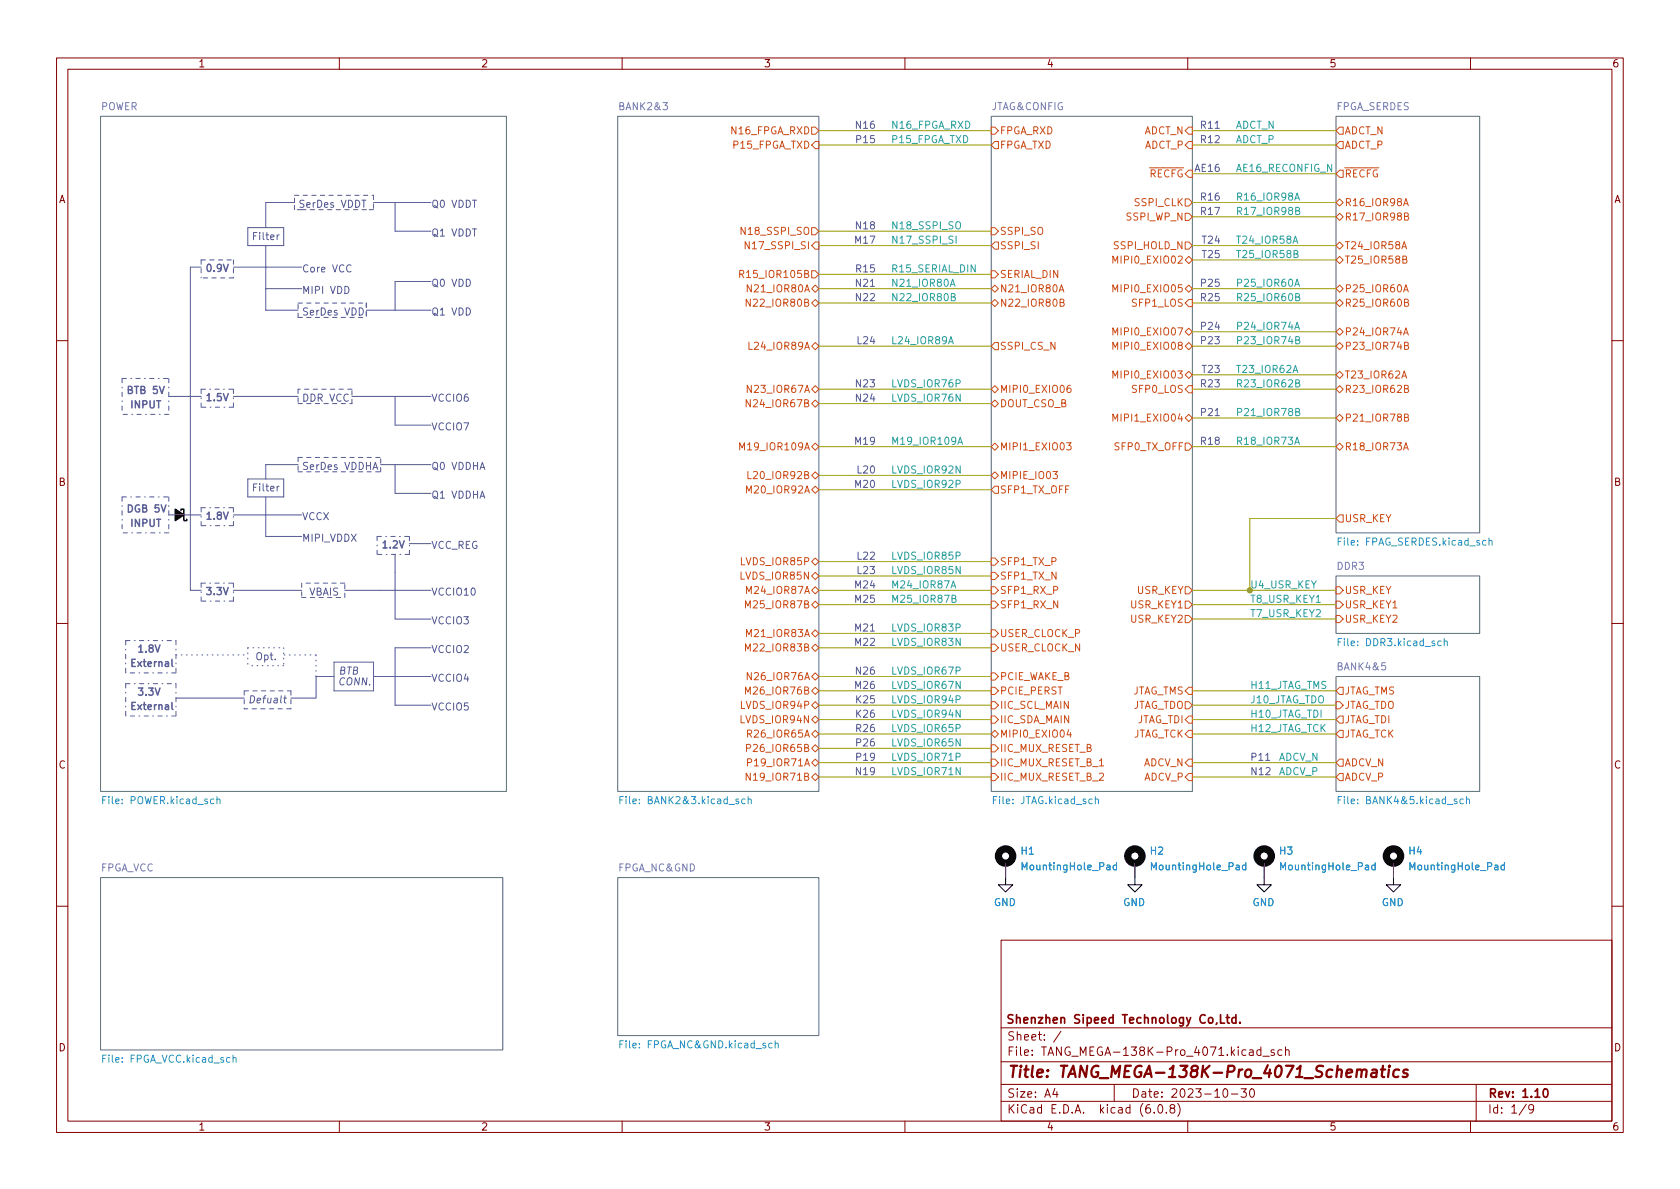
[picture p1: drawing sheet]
<svg xmlns="http://www.w3.org/2000/svg" width="297mm" height="210mm" viewBox="0 0 297 210" stroke-linecap="round" stroke-linejoin="round" font-family="sans-serif">
<g fill="none" stroke="#840000" stroke-width=".18">
<path d="M10 10.2h277v190.1h-277zM12 12.2h273v186.1h-273zM60 10.2v2M110 10.2v2M160 10.2v2M210 10.2v2M260 10.2v2M10 60.2h2M285 60.2h2M10 110.2h2M285 110.2h2M10 160.2h2"/>
<path d="M177 166.3h108v32h-108zM285 160.2h2M60 198.3v2M110 198.3v2M160 198.3v2M177 194.8h108M177 191.8h108M177 187.8h108M177 181.8h108M186.5 192.5l-.4 1h1M186.9 193v1M187.6 182.4l-1.3 1.9"/>
<path d="M197 191.8v3M204.1 196.7v.1M204.9 195.4l.2-.1a.81 .81 0 0 1 .6 .7 .81 .81 0 0 1-.3 .8h-.2a.81 .81 0 0 1-.6-.6 .81 .81 0 0 1 .3-.8zM206.2 196.7v.1M207.1 196l-.2-.3v-.2l.2-.2 .5 .1 .1 .2-.1 .2-.6 .2-.1 .3v.4l.2 .1h.5l.1-.3-.1-.4-.2-.1M208.2 195.1a1.72 1.72 0 0 1 0 2.3M210 198.3v2M216.4 192.6l.2-.1a.81 .81 0 0 1 .6 .7 .81 .81 0 0 1-.3 .8h-.2a.81 .81 0 0 1-.6-.6 .81 .81 0 0 1 .3-.8zM217.7 193.5h1.2M219.4 192.5h1l-.5 .6 .4 .1v.7l-.2 .1h-.5l-.2-.1M220.9 185.7h.6l.1 .9M221.1 192.6l.2-.1a.81 .81 0 0 1 .6 .7 .81 .81 0 0 1-.3 .8h-.2a.81 .81 0 0 1-.5-.6 .81 .81 0 0 1 .2-.8z"/>
<path d="M221.6 186l-.5 .1a.29 .29 0 0 0-.2 .2 .29 .29 0 0 0 .2 .3h.5M222.9 185.7l-.4-.1-.3 .3v.4l.2 .3h.5M222.9 185.1v1.5M223.3 186.8h1.1M225.3 185.7l-.4-.1-.2 .2 .1 .3 .5 .1v.4h-.6M226.6 185.7l-.4-.1-.3 .3v.4l.2 .3h.5M227.3 185.8l.2-.2 .4 .1v.9M227.3 185.1v1.5M260 198.3v2M261 191.8v6.5M269.9 195.3l-1.3 1.9M271.2 196l-.3 .3h-.3l-.3-.3 .1-.6 .5-.1 .2 .2a.99 .99 0 0 1-.4 1.3h-.3"/>
</g>
<path d="M215.8 179.4v1.5h.7M216.8 179.9h.6M217 179.4v1.3l.4 .2M218.5 179.4v1.5M218.5 180l-.4-.1-.3 .3v.4l.1 .3h.6M219.2 180.8v.1M273.1 192.6l.1-.1a.8 .8 0 0 1 .5 .8 .8 .8 0 0 1-.5 .7 .99 .99 0 0 1-.1-1.4z" fill="none" stroke="#840000" stroke-width=".3"/>
<path d="M242.6 189.2l.2-.1 .6 .1-.1 1.3M243.4 189.6l-.6 .1a.4 .4 0 0 0-.4 .3 .4 .4 0 0 0 .3 .5l.6-.1M244.2 189.1h.7M244.5 188.5l-.2 1.7 .1 .2 .4 .1M245.6 189.1l-.2 1.4M245.7 188.5l-.1 .1v.1l.2-.1-.1-.1-.1 .2M247.4 189.2a.66 .66 0 0 0-1 .3l-.1 .6 .2 .3 .2 .1 .5-.1M248.9 189.2a.49 .49 0 0 0-.8 .3l.1 .2 .6 .2 .1 .2-.1 .3-.2 .1-.6-.1" fill="none" stroke="#840000" stroke-width=".4"/>
<g fill="#fff" stroke="#fff" stroke-width=".18">
<path d="M109.2 155.2h35.6v27.9h-35.6z"/>
<path d="M175.3 20.6h35.5v119.3h-35.5z"/>
<path d="M236.2 101.8h25.4v10.2h-25.4z"/>
<path d="M17.8 155.2h71.1v30.5h-71.1z"/>
<path d="M17.8 20.6h71.7v119.3h-71.7z"/>
<path d="M236.2 119.6h25.4v20.3h-25.4z"/>
<path d="M236.2 20.6h25.4v73.6h-25.4z"/>
<path d="M109.2 20.6h35.6v119.3h-35.6z"/>
</g>
<path d="M17.8 20.6h71.7v119.3h-71.7zM109.2 20.6h35.6v119.3h-35.6zM175.3 20.6h35.5v119.3h-35.5zM236.2 20.6h25.4v73.6h-25.4zM236.2 101.8h25.4v10.2h-25.4zM236.2 119.6h25.4v20.3h-25.4zM17.8 155.2h71.1v30.5h-71.1zM109.2 155.2h35.6v27.9h-35.6z" fill="none" stroke="#586e75" stroke-width=".18"/>
<g fill="none" stroke="#268bd2" stroke-width=".18">
<path d="M263.3 95.7l.2-.1h.3v.8M263.3 95.1v1.3M236.6 113.5h.4M237.2 112.9h-.6v1.3M254.8 113.4l-.4-.1-.2 .3 .1 .5h.5M255.3 113.5l.2-.2 .3 .1 .1 .8M255.3 112.9v1.3M38.4 141.4l.1-.1h.3l.1 .8M38.4 140.9v1.2M109.6 141.5h.4M110.2 140.9h-.6v1.2M131.7 141.3h-.3l-.3 .2 .2 .6h.4"/>
<path d="M132.3 141.4l.2-.1h.3v.8M132.3 140.9v1.2M193.7 141.4l.1-.1h.3l.1 .8M193.7 140.9v1.2M197.4 153h-.3l-.3 .2 .1 .6h.5M197.4 152.5v1.3M220.3 153h-.4l-.2 .2 .1 .6h.5M220.3 152.5v1.3M236.6 141.5h.4M237.2 140.9h-.6v1.2M243.1 153h-.3l-.3 .2 .1 .6h.5M243.1 152.5v1.3"/>
<path d="M258.7 141.3h-.3l-.3 .2 .2 .6h.4M259.3 141.4l.2-.1h.3v.8M259.3 140.9v1.2M266 153h-.4l-.2 .2 .1 .6h.5M266 152.5v1.3M41.2 187.1l.2-.1 .3 .1v.7M41.2 186.6v1.2M109.6 184.6h.4M110.2 184h-.6v1.3M136.5 184.5h-.3l-.3 .2 .1 .5h.5M137.1 184.6l.1-.1h.3l.1 .8M137.1 184v1.3"/>
</g>
<g fill="none" stroke="#cb4b16" stroke-width=".18">
<path d="M143.5 22.5h.6l.7 .6-.7 .6h-.6zM144.1 25h.7v1.3h-.7l-.6-.7zM175.3 22.5h.6l.6 .6-.6 .6h-.6zM175.3 25.6l.6-.6h.6v1.3h-.6zM209.5 37.7h.7l.6 .6-.6 .7h-.7zM209.5 35.2h.7l.6 .6-.6 .6h-.7zM209.5 25.6l.7-.6h.6v1.3h-.6zM209.5 30.7l.7-.6h.6v1.3h-.6zM210.2 22.5h.6v1.2h-.6l-.7-.6zM236.2 30.7l.7-.6h.6v1.3h-.6zM236.2 35.8l.7-.6 .6 .6-.6 .6zM236.2 38.3l.7-.6 .6 .6-.6 .7z"/>
<path d="M236.9 22.5h.6v1.2h-.6l-.7-.6zM236.9 25h.6v1.3h-.6l-.7-.7zM248.2 36.4l.4-1.3 .4 1.3M248.3 36h.6M248.3 38.3l.6-.1 .1-.2-.1-.2-.6-.1v1.2h.5l.2-.1 .1-.3-.3-.2M130.8 48.5l.6-.1 .1-.2v-.3l-.7-.1v1.3M131.1 48.5l.4 .6M131.8 40.2v1.3l-.8-1.3v1.3M132.5 42.7v1.3l-.7-1.3v1.3M132.7 52.9v1.3l-.8-1.3v1.3M132.8 50.4v1.2l-.7-1.2v1.2M143.5 40.3h.6l.7 .6-.7 .6h-.6z"/>
<path d="M143.5 53.6l.6-.6 .7 .6-.7 .6zM143.5 51l.6-.6 .7 .6-.7 .7zM143.5 47.9h.6l.7 .6-.7 .6h-.6zM144.1 42.8h.7v1.3h-.7l-.6-.7zM175.3 40.3h.6l.6 .6-.6 .6h-.6zM175.3 53.6l.6-.6 .6 .6-.6 .6zM175.3 51l.6-.6 .6 .6-.6 .7zM175.3 47.9h.6l.6 .6-.6 .6h-.6zM175.9 42.8h.6v1.3h-.6l-.6-.7zM187.3 51.6l.4-1.2 .4 1.2M187.4 51.3h.6M187.4 53.5l.6-.1 .1-.1-.1-.3-.6-.1v1.3h.5l.2-.2 .1-.3-.3-.2"/>
<path d="M196.8 59.2v-1.2l.4 .9 .4-.9v1.2M196.8 46.5v-1.2l.4 .9 .4-.9v1.2M196.8 51.6v-1.2l.4 .9 .4-.9v1.2M209.5 58.7l.7-.7 .6 .7-.6 .6zM209.5 46l.7-.7 .6 .7-.6 .6zM209.5 51l.7-.6 .6 .6-.6 .7zM209.5 42.8h.7l.6 .6-.6 .7h-.7zM210.2 53h.6v1.2h-.6l-.7-.6zM236.2 43.4l.7-.6 .6 .6-.6 .7zM236.2 46l.7-.7 .6 .7-.6 .6zM236.2 53.6l.7-.6 .6 .6-.6 .6zM236.2 51l.7-.6 .6 .6-.6 .7z"/>
<path d="M236.2 58.7l.7-.7 .6 .7-.6 .6zM247.9 44l.4-1.3 .4 1.3M248 45.9l.6-.1 .1-.2-.1-.2-.6-.1v1.2h.5l.2-.1 .1-.3-.3-.2M248.2 51.6l.4-1.2 .4 1.2M248.2 59.2l.4-1.2 .4 1.2M248.3 51.3h.6M248.3 58.9h.6M248.3 53.5l.6-.1 .1-.1-.1-.3-.6-.1v1.3h.5l.2-.2 .1-.3-.3-.2M130.8 79.6v-1.3l.4 .9 .4-.9v1.3M132.7 70.7v1.2l-.8-1.2v1.2M132.8 68.1v1.3l-.7-1.3v1.3M143.5 79l.6-.6 .7 .6-.7 .6z"/>
<path d="M143.5 71.4l.6-.7 .7 .7-.7 .6zM143.5 68.8l.6-.6 .7 .6-.7 .7zM143.5 61.2l.6-.6 .7 .6-.7 .6zM175.3 68.8l.6-.6 .6 .6-.6 .7zM175.3 79l.6-.6 .6 .6-.6 .6zM175.3 61.2l.6-.6h.6v1.2h-.6zM175.3 71.4l.6-.7 .6 .7-.6 .6zM188.6 78.3h.8l-.4 .5 .3 .1v.5l-.2 .2-.5-.2M189.3 68.1l-.4 .1a.86 .86 0 0 0 0 1.2l.4-.1 .1-.4-.3-.3-.3 .1-.1 .2M196.8 74.5v-1.3l.4 .9 .4-.9v1.3M196.8 61.8v-1.3l.4 .9 .4-.9v1.3M196.8 66.9v-1.3l.4 .9 .4-.9v1.3"/>
<path d="M209.5 68.8l.7-.6h.6v1.3h-.6zM209.5 73.9l.7-.6 .6 .6-.6 .6zM209.5 61.2l.7-.6 .6 .6-.6 .6zM209.5 66.3l.7-.6 .6 .6-.6 .6zM209.5 78.4h.7l.6 .6-.6 .6h-.7zM236.2 61.2l.7-.6 .6 .6-.6 .6zM236.2 66.3l.7-.6 .6 .6-.6 .6zM236.2 68.8l.7-.6 .6 .6-.6 .7zM236.2 73.9l.7-.6 .6 .6-.6 .6zM236.2 79l.7-.6 .6 .6-.6 .6zM247.9 66.9l.4-1.3 .4 1.3M248.2 79.6l.4-1.3 .4 1.3"/>
<path d="M248.3 79.2h.6M248.3 61.1h.6l.1-.2-.1-.3-.6-.1v1.3h.5l.2-.1 .1-.3-.3-.3M248.3 68.7h.6l.1-.2-.1-.2-.6-.2v1.3h.5l.2-.1 .1-.3-.3-.3M248.3 73.8h.6l.1-.2-.1-.3-.6-.1v1.3h.5l.2-.1 .1-.3-.3-.3M132 87.2v-1.3l.4 .9 .4-.9v1.3M132.2 83.4v1.2h.6M143.5 99.3l.6-.6 .7 .6-.7 .6zM143.5 86.6l.6-.6 .7 .6-.7 .6zM143.5 84.1l.6-.7 .7 .7-.7 .6zM175.3 98.7h.6l.6 .6-.6 .6h-.6zM175.3 84.1l.6-.7 .6 .7-.6 .6zM175.9 86h.6v1.2h-.6l-.6-.6z"/>
<path d="M186.2 83.4h.8l-.5 .5 .4 .1v.5l-.2 .1-.5-.1M236.2 91.7l.7-.6h.6v1.2h-.6zM131.8 107.5v-1.3l.4 .9 .5-.9v1.3M131.8 115.1v-1.2l.4 .9 .5-.9v1.2M132 105v-1.3l.4 .9 .4-.9v1.3M132 112.6v-1.3l.4 .9 .4-.9v1.3M132.8 118.9v1.3l-.7-1.3v1.3M143.5 104.4l.6-.6 .7 .6-.7 .6zM143.5 106.9l.6-.6 .7 .6-.7 .7zM143.5 119.6l.6-.6 .7 .6-.7 .7zM143.5 112l.6-.6 .7 .6-.7 .6zM143.5 114.5l.6-.6 .7 .6-.7 .7z"/>
<path d="M144.1 101.2l.7 .6-.7 .7-.6-.7zM175.3 119h.6l.6 .6-.6 .7h-.6zM175.3 111.4h.6l.6 .6-.6 .6h-.6zM175.3 113.9h.6l.6 .6-.6 .7h-.6zM175.3 101.2h.6l.6 .6-.6 .7h-.6zM175.3 103.8h.6l.6 .6-.6 .6h-.6zM175.3 106.3h.6l.6 .6-.6 .7h-.6zM209.5 103.8h.7l.6 .6-.6 .6h-.7zM209.5 108.8h.7l.6 .7-.6 .6h-.7zM209.5 106.3h.7l.6 .6-.6 .7h-.7zM236.2 103.8h.7l.6 .6-.6 .6h-.7zM236.2 106.3h.7l.6 .6-.6 .7h-.7z"/>
<path d="M236.2 108.8h.7l.6 .7-.6 .6h-.7zM131.8 122.7v-1.2l.4 .9 .5-.9v1.2M132 132.3l.6-.1 .1-.1v-.3l-.7-.2v1.3M132.2 129.8l.6-.1 .1-.2-.1-.3-.6-.1v1.3M132.2 134.8h.6l.1-.2-.1-.3-.6-.1v1.2M132.7 136.7v1.3l-.8-1.3v1.3M143.5 124.7l.6-.6 .7 .6-.7 .6zM143.5 127.2l.6-.6 .7 .6-.7 .7zM143.5 122.2l.6-.7 .7 .7-.7 .6zM143.5 129.8l.6-.6 .7 .6-.7 .6zM143.5 134.9l.6-.7 .7 .7-.7 .6zM143.5 137.4l.6-.6 .7 .6-.7 .6z"/>
<path d="M144.1 131.7l.7 .6-.7 .7-.6-.7zM175.3 131.7h.6l.6 .6-.6 .7h-.6zM175.3 121.5h.6l.6 .7-.6 .6h-.6zM175.3 136.8h.6l.6 .6-.6 .6h-.6zM175.3 134.2h.6l.6 .7-.6 .6h-.6zM175.3 126.6h.6l.6 .6-.6 .7h-.6zM175.3 124.1h.6l.6 .6-.6 .6h-.6zM175.3 129.8l.6-.6 .6 .6-.6 .6zM189 129l-.3 .9h.7M189.3 129.5v.9M209.5 129.8l.7-.6h.6v1.2h-.6zM209.5 124.1h.7l.6 .6-.6 .6h-.7z"/>
<path d="M209.5 137.4l.7-.6h.6v1.2h-.6zM210.2 121.5h.6v1.3h-.6l-.7-.6zM210.2 126.6h.6v1.3h-.6l-.7-.7zM210.2 134.2h.6v1.3h-.6l-.7-.6zM236.2 124.1h.7l.6 .6-.6 .6h-.7zM236.2 127.2l.7-.6h.6v1.3h-.6zM236.2 122.2l.7-.7h.6v1.3h-.6zM236.2 137.4l.7-.6h.6v1.2h-.6zM236.2 134.9l.7-.7h.6v1.3h-.6zM236.9 129.2h.6v1.2h-.6l-.7-.6z"/>
</g>
<g fill="none" stroke="#0a0a0a" stroke-width="1.3">
<circle cx="177.8" cy="151.4" r="1.27"/>
<circle cx="200.7" cy="151.4" r="1.27"/>
<circle cx="223.5" cy="151.4" r="1.27"/>
<circle cx="246.4" cy="151.4" r="1.27"/>
</g>
<path d="M177.8 152.6v2.6M200.7 152.6v2.6M223.5 152.6v2.6M246.4 152.6v2.6" fill="none" stroke="#493f36" stroke-width=".18"/>
<path d="M31 91.1h1.5M177.8 155.2v1.3h-1.3l1.3 1.2 1.3-1.2h-1.3M200.7 155.2v1.3h-1.3l1.3 1.2 1.2-1.2h-1.2M223.5 155.2v1.3h-1.3l1.3 1.2 1.3-1.2h-1.3M246.4 155.2v1.3h-1.3l1.3 1.2 1.2-1.2h-1.2" fill="none" stroke="#0a0a0a" stroke-width=".18"/>
<path d="M31 90l1.5 1.1-1.5 1z" fill="#0a0a0a" stroke="#0a0a0a" stroke-width=".25"/>
<path d="M32 90.3v-.3h.5v2.1h.5v-.3" fill="none" stroke="#0a0a0a" stroke-width=".25"/>
<g fill="none" stroke="#2aa198" stroke-width=".18">
<path d="M169 39.4l.3-.2a.43 .43 0 0 1 .5 .4v.5a.42 .42 0 0 1-.4 .4 .42 .42 0 0 1-.4-.4zM228.9 35.4l.4-1.3 .5 1.3M229 35h.6M229.1 37.3l.5-.1 .2-.2-.1-.2-.6-.1v1.2h.5l.2-.1v-.3l-.3-.2M168 50.6l.4-1.2 .5 1.2M168.1 50.3h.6M168.2 52.5h.5l.2-.2-.1-.3-.6-.1v1.3h.5l.2-.1v-.3l-.3-.3M169 41.7v1.3M228.6 43l.4-1.3 .5 1.3M228.8 44.9l.5-.1 .2-.1-.1-.3-.6-.1v1.3h.5l.2-.2v-.3l-.3-.2M228.9 58.3l.4-1.3 .5 1.3M228.9 50.6l.4-1.2 .5 1.2"/>
<path d="M229 50.3h.6M229 57.9h.6M229.1 52.5h.5l.2-.2-.1-.3-.6-.1v1.3h.5l.2-.1v-.3l-.3-.3M167.7 60.8l.4-1.3 .5 1.3M167.8 60.4h.6M169.3 78.6l.5-1.3 .4 1.3M169.5 78.2h.6M228.6 65.9l.4-1.3 .5 1.3M228.9 78.6l.4-1.3 .5 1.3M229 78.2h.6M229.1 72.8h.5l.2-.2-.1-.3-.6-.1v1.3h.5l.2-.1v-.3l-.3-.3M229.1 67.8l.5-.1 .2-.2-.1-.2-.6-.2v1.3h.5l.2-.1v-.3l-.3-.2"/>
<path d="M229.1 60.1h.5l.2-.2-.1-.3-.6-.1v1.3h.5l.2-.1v-.3l-.3-.3M168.1 104l.5-1.3 .4 1.3M168.3 103.6h.6M168.3 105.9l.6-.1 .1-.2-.1-.2-.6-.2v1.3h.5l.2-.1v-.3l-.3-.2"/>
</g>
<g fill="none" stroke="#515593" stroke-width=".18">
<path d="M52.1 35.8h-5.1v4.5M64 35.4h.7M66 35.8h10.2M69.8 35.8v5.1h6.4M35.6 47.2h-1.9v57.2h1.9M41.3 47.2h12M43.8 40.3h6.4v3.1h-6.4zM47 43.4v11.5h5.7M47 51h6.3M49 41.5v.9M49.4 41.5l-.4 .3M62.1 46.9a.6 .6 0 0 0-.9 .5 .6 .6 0 0 0 .6 .7l.3-.1"/>
<path d="M63.5 54.4a.64 .64 0 0 1 .7 .7 .64 .64 0 0 1-.7 .6zM64.8 54.9h11.4M76.2 49.8h-6.4v5.1M29.8 70.1h5.8M41.3 70.1h11.4M62.2 70.1h14M69.8 70.1v5.1h6.4M29.8 91.1h5.8M41.3 91.1h12M43.8 84.7h6.4v3.2h-6.4zM47 87.9v7h6.3M49 86v.8"/>
<path d="M49.4 86l-.4 .2M52.7 82.2h-5.7v2.5M65.9 83l.5-1.2 .4 1.2M66.1 82.7h.6M67.3 82.2h8.9M69.8 82.2v5h6.4M69.8 98v11.5h6.4M72.4 96.1h3.8M41.3 104.4h12M59.1 119.6h-3.2v3.8h-4.5M59.1 117.1h6.9v5.1h-6.9zM61 104.4h15.2"/>
<path d="M66 119.6h10.2M76.2 114.5h-6.4v10.2h6.4M31.1 123.4h12.1M50.2 123.5h.5M50.4 123l-.1 1.1 .3 .2M223.8 134.5h.7"/>
</g>
<path d="M30.4 116.6v1.1l.2 .2M30.4 124.2v1.1l.2 .2" fill="none" stroke="#515593" stroke-width=".25"/>
<g fill="none" stroke="#515593" stroke-width=".18" stroke-dasharray=".8 .8">
<path d="M52.1 35.8v-1.3M52.1 37.1v-1.3M52.1 34.5h13.9M53.3 37.1h11.5M53.3 37.1h-1.2M66 34.5v2.6M66 37.1h-1.2M35.6 46v3.1M35.6 46h5.7M41.3 49.1h-5.7M41.3 46v3.1M52.7 56.1h12.1"/>
<path d="M52.7 56.1v-2.5M52.7 53.6h12.1M64.8 53.6v2.5M52.7 71.4h9.5M52.7 68.8v2.6M62.2 68.8h-9.5M62.2 71.4v-2.6M52.7 80.9v2.5M52.7 80.9h14.6M52.7 83.4h14.6M67.3 83.4v-2.5M53.3 103.1v2.6"/>
<path d="M53.3 105.7h7.7M61 103.1h-7.7M61 105.7v-2.6M43.2 122.2h8.2M43.2 122.2v3.1M51.4 125.3h-8.2M51.4 122.2v3.1"/>
</g>
<g fill="none" stroke="#515593" stroke-width=".18" stroke-dasharray=".8 .8 .2 .8">
<path d="M21.6 66.9v6.4M21.6 66.9h8.2M29.8 73.3h-8.2M29.8 66.9v6.4M35.6 68.8v3.2M35.6 68.8h5.7M41.3 72h-5.7M41.3 68.8v3.2M21.6 87.9v6.3M21.6 87.9h8.2M29.8 94.2h-8.2M29.8 87.9v6.3"/>
<path d="M35.6 89.8v3.2M35.6 89.8h5.7M41.3 93h-5.7M41.3 89.8v3.2M66.7 94.9h5.7M66.7 94.9v3.1M72.4 94.9v3.1M72.4 98h-5.7M22.2 113.3v5.7M22.2 113.3h8.9M31.1 113.3v5.7M31.1 119h-8.9"/>
<path d="M35.6 103.1h5.7M35.6 103.1v3.2M41.3 106.3h-5.7M41.3 103.1v3.2M22.2 120.9h8.9M22.2 120.9v5.7M31.1 120.9v5.7M31.1 126.6h-8.9"/>
</g>
<path d="M31.1 115.8h12.7M43.8 114.5v3.2M43.8 114.5h6.4M50.2 117.7h-6.4M50.2 114.5v3.2M55.9 115.8h-5.7M55.9 115.8v3.8" fill="none" stroke="#515593" stroke-width=".18" stroke-dasharray=".2 .8"/>
<g fill="none" stroke="#990" stroke-width=".18">
<path d="M144.8 25.6h30.5M144.8 23.1h30.5M210.8 25.6h25.4M210.8 23.1h25.4M210.8 35.8h25.4M210.8 30.7h25.4M210.8 38.3h25.4M144.8 43.4h30.5M144.8 53.6h30.5M144.8 51h30.5M144.8 40.9h30.5M144.8 48.5h30.5"/>
<path d="M210.8 43.4h25.4M210.8 53.6h25.4M210.8 51h25.4M210.8 58.7h25.4M210.8 46h25.4M144.8 68.8h30.5M144.8 61.2h30.5M144.8 79h30.5M144.8 71.4h30.5M210.8 68.8h25.4M210.8 66.3h25.4M210.8 61.2h25.4"/>
<path d="M210.8 73.9h25.4M210.8 79h25.4M144.8 84.1h30.5M144.8 99.3h30.5M144.8 86.6h30.5M236.2 91.7h-15.2v12.7M144.8 104.4h30.5M144.8 114.5h30.5M144.8 119.6h30.5M144.8 101.8h30.5M144.8 106.9h30.5M144.8 112h30.5"/>
<path d="M210.8 104.4h25.4M210.8 106.9h25.4M210.8 109.5h25.4M144.8 132.3h30.5M144.8 134.9h30.5M144.8 127.2h30.5M144.8 129.8h30.5M144.8 124.7h30.5M144.8 122.2h30.5M144.8 137.4h30.5M210.8 134.9h25.4M210.8 127.2h25.4"/>
<path d="M210.8 129.8h25.4M210.8 124.7h25.4M210.8 122.2h25.4M210.8 137.4h25.4"/>
</g>
<text font-size="2.8" fill="#840000" x="178" y="190.6">Title: TANG_MEGA-138K-Pro_4071_Schematics</text>
<g font-size="2.1" fill="#840000">
<text x="177.8" y="181">Shenzhen Sipeed Technology Co,Ltd.</text>
<text x="178" y="184">Sheet: /</text>
<text x="178" y="186.7">File: TANG_MEGA-138K-Pro_4071.kicad_sch</text>
<text x="178" y="196.9">KiCad E.D.A. kicad (6.0.8)</text>
<text x="178" y="194.1">Size: A4</text>
<text x="200" y="194.1">Date: 2023-10-30</text>
<text x="263" y="194.1">Rev: 1.10</text>
<text x="263" y="196.9">Id: 1/9</text>
</g>
<g font-size="1.8" fill="#840000">
<text x="35" y="11.9">1</text>
<text x="85" y="11.9">2</text>
<text x="135" y="11.9">3</text>
<text x="185" y="11.9">4</text>
<text x="235" y="11.9">5</text>
<text x="285" y="11.9">6</text>
<text x="10.3" y="35.9">A</text>
<text x="285.3" y="35.9">A</text>
<text x="10.3" y="85.9">B</text>
<text x="285.3" y="85.9">B</text>
<text x="10.3" y="135.9">C</text>
<text x="285.3" y="135.9">C</text>
<text x="10.3" y="185.9">D</text>
<text x="285.3" y="185.9">D</text>
<text x="35" y="199.9">1</text>
<text x="85" y="199.9">2</text>
<text x="135" y="199.9">3</text>
<text x="185" y="199.9">4</text>
<text x="235" y="199.9">5</text>
<text x="285" y="199.9">6</text>
</g>
<g font-size="1.8" fill="#6c71c4">
<text x="17.8" y="19.5">POWER</text>
<text x="109.6" y="19.5">BANK2&amp;3</text>
<text x="175.3" y="19.5">JTAG&amp;CONFIG</text>
<text x="236.2" y="19.5">FPGA_SERDES</text>
<text x="236.4" y="100.7">DDR3</text>
<text x="236.6" y="118.5">BANK4&amp;5</text>
<text x="17.7" y="154.1">FPGA_VCC</text>
<text x="109.3" y="154.1">FPGA_NC&amp;GND</text>
</g>
<g font-size="1.8" fill="#cb4b16">
<text x="129.5" y="23.7">N16_FPGA_RXD</text>
<text x="176.7" y="23.7">FPGA_RXD</text>
<text x="202.2" y="23.7">ADCT_N</text>
<text x="237.7" y="23.7">ADCT_N</text>
<text x="129.8" y="26.3">P15_FPGA_TXD</text>
<text x="176.7" y="26.3">FPGA_TXD</text>
<text x="202.3" y="26.3">ADCT_P</text>
<text x="237.7" y="26.3">ADCT_P</text>
<text x="201.8" y="31.4">~{RECFG}</text>
<text x="237.7" y="31.4">~{RECFG}</text>
<text x="131.5" y="41.5">N18_SSPI_SO</text>
<text x="176.7" y="41.5">SSPI_SO</text>
<text x="199.2" y="39">SSPI_WP_N</text>
<text x="200.7" y="36.4">SSPI_CLK</text>
<text x="237.7" y="36.4">R16_IOR98A</text>
<text x="237.7" y="39">R17_IOR98B</text>
<text x="132.4" y="44.1">N17_SSPI_SI</text>
<text x="176.7" y="44.1">SSPI_SI</text>
<text x="197.1" y="44.1">SSPI_HOLD_N</text>
<text x="197.6" y="46.6">MIPI0_EXIO02</text>
<text x="237.7" y="44.1">T24_IOR58A</text>
<text x="237.7" y="46.6">T25_IOR58B</text>
<text x="131.7" y="49.1">R15_IOR105B</text>
<text x="132.7" y="51.7">N21_IOR80A</text>
<text x="176.7" y="51.7">N21_IOR80A</text>
<text x="176.7" y="49.1">SERIAL_DIN</text>
<text x="197.6" y="51.7">MIPI0_EXIO05</text>
<text x="237.7" y="51.7">P25_IOR60A</text>
<text x="132.7" y="54.2">N22_IOR80B</text>
<text x="176.7" y="54.2">N22_IOR80B</text>
<text x="197.6" y="59.3">MIPI0_EXIO07</text>
<text x="200.3" y="54.2">SFP1_LOS</text>
<text x="237.7" y="54.2">R25_IOR60B</text>
<text x="237.7" y="59.3">P24_IOR74A</text>
<text x="132.9" y="61.8">L24_IOR89A</text>
<text x="176.7" y="61.8">SSPI_CS_N</text>
<text x="197.6" y="61.8">MIPI0_EXIO08</text>
<text x="237.7" y="61.8">P23_IOR74B</text>
<text x="132.7" y="69.5">N23_IOR67A</text>
<text x="176.7" y="69.5">MIPI0_EXIO06</text>
<text x="197.6" y="66.9">MIPI0_EXIO03</text>
<text x="200.3" y="69.5">SFP0_LOS</text>
<text x="237.7" y="66.9">T23_IOR62A</text>
<text x="237.7" y="69.5">R23_IOR62B</text>
<text x="132.7" y="72">N24_IOR67B</text>
<text x="176.7" y="72">DOUT_CSO_B</text>
<text x="197.6" y="74.5">MIPI1_EXIO04</text>
<text x="237.7" y="74.5">P21_IOR78B</text>
<text x="131.5" y="79.6">M19_IOR109A</text>
<text x="176.7" y="79.6">MIPI1_EXIO03</text>
<text x="197.2" y="79.6">SFP0_TX_OFF</text>
<text x="237.7" y="79.6">R18_IOR73A</text>
<text x="132.5" y="87.2">M20_IOR92A</text>
<text x="132.9" y="84.7">L20_IOR92B</text>
<text x="176.7" y="87.2">SFP1_TX_OFF</text>
<text x="176.7" y="84.7">MIPIE_IO03</text>
<text x="237.7" y="92.3">USR_KEY</text>
<text x="131.3" y="99.9">LVDS_IOR85P</text>
<text x="176.7" y="99.9">SFP1_TX_P</text>
<text x="131.2" y="102.5">LVDS_IOR85N</text>
<text x="132.5" y="105">M24_IOR87A</text>
<text x="132.5" y="107.6">M25_IOR87B</text>
<text x="176.7" y="102.5">SFP1_TX_N</text>
<text x="176.7" y="105">SFP1_RX_P</text>
<text x="176.7" y="107.6">SFP1_RX_N</text>
<text x="200" y="107.6">USR_KEY1</text>
<text x="201" y="105">USR_KEY</text>
<text x="237.7" y="105">USR_KEY</text>
<text x="237.7" y="107.6">USR_KEY1</text>
<text x="132.5" y="112.6">M21_IOR83A</text>
<text x="176.7" y="112.6">USER_CLOCK_P</text>
<text x="200" y="110.1">USR_KEY2</text>
<text x="237.7" y="110.1">USR_KEY2</text>
<text x="132.5" y="115.2">M22_IOR83B</text>
<text x="176.7" y="115.2">USER_CLOCK_N</text>
<text x="131.3" y="125.3">LVDS_IOR94P</text>
<text x="132.5" y="122.8">M26_IOR76B</text>
<text x="132.7" y="120.3">N26_IOR76A</text>
<text x="176.7" y="120.3">PCIE_WAKE_B</text>
<text x="176.7" y="122.8">PCIE_PERST</text>
<text x="176.7" y="125.3">IIC_SCL_MAIN</text>
<text x="199.9" y="122.8">JTAG_TMS</text>
<text x="199.9" y="125.3">JTAG_TDO</text>
<text x="237.7" y="125.3">JTAG_TDO</text>
<text x="237.7" y="122.8">JTAG_TMS</text>
<text x="131.2" y="127.9">LVDS_IOR94N</text>
<text x="132.7" y="130.4">R26_IOR65A</text>
<text x="176.7" y="127.9">IIC_SDA_MAIN</text>
<text x="176.7" y="130.4">MIPI0_EXIO04</text>
<text x="200" y="130.4">JTAG_TCK</text>
<text x="200.8" y="127.9">JTAG_TDI</text>
<text x="237.7" y="127.9">JTAG_TDI</text>
<text x="237.7" y="130.4">JTAG_TCK</text>
<text x="132.8" y="133">P26_IOR65B</text>
<text x="132.8" y="135.5">P19_IOR71A</text>
<text x="176.7" y="133">IIC_MUX_RESET_B</text>
<text x="176.7" y="135.5">IIC_MUX_RESET_B_1</text>
<text x="202.1" y="135.5">ADCV_N</text>
<text x="237.7" y="135.5">ADCV_N</text>
<text x="132.7" y="138">N19_IOR71B</text>
<text x="176.7" y="138">IIC_MUX_RESET_B_2</text>
<text x="202.2" y="138">ADCV_P</text>
<text x="237.7" y="138">ADCV_P</text>
</g>
<g font-size="1.8" fill="#515593">
<text x="151.7" y="22.8">N16</text>
<text x="212.7" y="22.8">R11</text>
<text x="151.8" y="25.3">P15</text>
<text x="212.7" y="25.3">R12</text>
<text x="211.5" y="30.4">AE16</text>
<text x="212.7" y="35.5">R16</text>
<text x="52.7" y="36.7">SerDes VDDT</text>
<text x="76.2" y="36.7">Q0 VDDT</text>
<text x="76.2" y="41.8">Q1 VDDT</text>
<text x="151.7" y="40.5">N18</text>
<text x="212.7" y="38">R17</text>
<text x="44.4" y="42.4">Filter</text>
<text x="151.5" y="43.1">M17</text>
<text x="212.9" y="43.1">T24</text>
<text x="212.9" y="45.6">T25</text>
<text x="36.2" y="48.1">0.9V</text>
<text x="53.3" y="48.2">Core VCC</text>
<text x="53.3" y="52">MIPI VDD</text>
<text x="76.2" y="50.7">Q0 VDD</text>
<text x="151.7" y="48.2">R15</text>
<text x="151.7" y="50.7">N21</text>
<text x="151.7" y="53.2">N22</text>
<text x="212.7" y="53.2">R25</text>
<text x="212.8" y="50.7">P25</text>
<text x="53.3" y="55.8">SerDes VDD</text>
<text x="76.2" y="55.8">Q1 VDD</text>
<text x="212.8" y="58.3">P24</text>
<text x="151.9" y="60.9">L24</text>
<text x="212.8" y="60.9">P23</text>
<text x="212.9" y="65.9">T23</text>
<text x="22.2" y="69.7">BTB 5V</text>
<text x="36.2" y="70.9">1.5V</text>
<text x="53.3" y="71">DDR VCC</text>
<text x="76.2" y="71">VCCIO6</text>
<text x="151.7" y="68.5">N23</text>
<text x="151.7" y="71">N24</text>
<text x="212.7" y="68.5">R23</text>
<text x="22.9" y="72.2">INPUT</text>
<text x="76.2" y="76.1">VCCIO7</text>
<text x="212.8" y="73.6">P21</text>
<text x="53.3" y="83.1">SerDes VDDHA</text>
<text x="76.2" y="83.1">Q0 VDDHA</text>
<text x="151.5" y="78.6">M19</text>
<text x="151.9" y="83.7">L20</text>
<text x="212.7" y="78.6">R18</text>
<text x="44.4" y="86.9">Filter</text>
<text x="76.2" y="88.2">Q1 VDDHA</text>
<text x="151.5" y="86.3">M20</text>
<text x="22.2" y="90.6">DGB 5V</text>
<text x="22.9" y="93.1">INPUT</text>
<text x="36.2" y="91.9">1.8V</text>
<text x="53.3" y="95.8">MIPI_VDDX</text>
<text x="53.3" y="92">VCCX</text>
<text x="67.3" y="97">1.2V</text>
<text x="76.2" y="97.1">VCC_REG</text>
<text x="151.9" y="101.5">L23</text>
<text x="151.9" y="99">L22</text>
<text x="36.2" y="105.2">3.3V</text>
<text x="54.6" y="105.3">VBAIS</text>
<text x="76.2" y="105.3">VCCIO10</text>
<text x="151.5" y="106.6">M25</text>
<text x="151.5" y="104">M24</text>
<text x="76.2" y="110.4">VCCIO3</text>
<text x="151.5" y="111.7">M21</text>
<text x="22.9" y="117.9">External</text>
<text x="24.1" y="115.4">1.8V</text>
<text x="45.1" y="116.7">Opt.</text>
<text x="59.8" y="119.3">BTB</text>
<text x="76.2" y="115.5">VCCIO2</text>
<text x="151.5" y="114.2">M22</text>
<text x="151.7" y="119.3">N26</text>
<text x="22.9" y="125.5">External</text>
<text x="24.1" y="123">3.3V</text>
<text x="43.8" y="124.4">Defualt</text>
<text x="59.7" y="121.2">CONN.</text>
<text x="76.2" y="120.5">VCCIO4</text>
<text x="76.2" y="125.6">VCCIO5</text>
<text x="151.5" y="121.8">M26</text>
<text x="151.7" y="124.4">K25</text>
<text x="151.7" y="126.9">K26</text>
<text x="151.7" y="129.4">R26</text>
<text x="151.8" y="132">P26</text>
<text x="151.7" y="137.1">N19</text>
<text x="151.8" y="134.5">P19</text>
<text x="221" y="134.5">P11</text>
<text x="221" y="137.1">N12</text>
</g>
<g font-size="1.8" fill="#2aa198">
<text x="157.5" y="22.8">N16_FPGA_RXD</text>
<text x="218.4" y="22.8">ADCT_N</text>
<text x="157.5" y="25.3">P15_FPGA_TXD</text>
<text x="218.4" y="25.3">ADCT_P</text>
<text x="218.4" y="30.4">AE16_RECONFIG_N</text>
<text x="218.4" y="35.5">R16_IOR98A</text>
<text x="157.5" y="40.5">N18_SSPI_SO</text>
<text x="218.4" y="38">R17_IOR98B</text>
<text x="157.5" y="43.1">N17_SSPI_SI</text>
<text x="218.4" y="45.6">T25_IOR58B</text>
<text x="218.4" y="43.1">T24_IOR58A</text>
<text x="157.5" y="50.7">N21_IOR80A</text>
<text x="157.5" y="53.2">N22_IOR80B</text>
<text x="157.5" y="48.2">R15_SERIAL_DIN</text>
<text x="218.4" y="50.7">P25_IOR60A</text>
<text x="218.4" y="53.2">R25_IOR60B</text>
<text x="218.4" y="58.3">P24_IOR74A</text>
<text x="157.5" y="60.9">L24_IOR89A</text>
<text x="218.4" y="65.9">T23_IOR62A</text>
<text x="218.4" y="60.9">P23_IOR74B</text>
<text x="157.5" y="68.5">LVDS_IOR76P</text>
<text x="157.5" y="71">LVDS_IOR76N</text>
<text x="218.4" y="68.5">R23_IOR62B</text>
<text x="218.4" y="73.6">P21_IOR78B</text>
<text x="157.5" y="78.6">M19_IOR109A</text>
<text x="157.5" y="83.7">LVDS_IOR92N</text>
<text x="218.4" y="78.6">R18_IOR73A</text>
<text x="157.5" y="86.3">LVDS_IOR92P</text>
<text x="157.5" y="99">LVDS_IOR85P</text>
<text x="157.5" y="101.5">LVDS_IOR85N</text>
<text x="157.5" y="104">M24_IOR87A</text>
<text x="157.5" y="106.6">M25_IOR87B</text>
<text x="221" y="106.6">T8_USR_KEY1</text>
<text x="157.5" y="111.7">LVDS_IOR83P</text>
<text x="221" y="109.1">T7_USR_KEY2</text>
<text x="157.5" y="114.2">LVDS_IOR83N</text>
<text x="157.5" y="119.3">LVDS_IOR67P</text>
<text x="157.5" y="121.8">LVDS_IOR67N</text>
<text x="157.5" y="124.4">LVDS_IOR94P</text>
<text x="221" y="121.8">H11_JTAG_TMS</text>
<text x="221" y="124.4">J10_JTAG_TDO</text>
<text x="157.5" y="129.4">LVDS_IOR65P</text>
<text x="157.5" y="126.9">LVDS_IOR94N</text>
<text x="157.5" y="132">LVDS_IOR65N</text>
<text x="221" y="126.9">H10_JTAG_TDI</text>
<text x="221" y="129.4">H12_JTAG_TCK</text>
<text x="157.5" y="134.5">LVDS_IOR71P</text>
<text x="157.5" y="137.1">LVDS_IOR71N</text>
<text x="226.1" y="137.1">ADCV_P</text>
<text x="226.1" y="134.5">ADCV_N</text>
</g>
<g font-size="1.8" fill="#268bd2">
<text x="237" y="96.5">File: FPAG_SERDES.kicad_sch</text>
<text x="237.3" y="114.3">File: DDR3.kicad_sch</text>
<text x="18.6" y="142.2">File: POWER.kicad_sch</text>
<text x="110.5" y="142.2">File: BANK2&amp;3.kicad_sch</text>
<text x="176" y="142.2">File: JTAG.kicad_sch</text>
<text x="237.5" y="142.2">File: BANK4&amp;5.kicad_sch</text>
<text x="180.6" y="151.1">H1</text>
<text x="181.1" y="153.9">MountingHole_Pad</text>
<text x="203.4" y="151.1">H2</text>
<text x="203.9" y="153.9">MountingHole_Pad</text>
<text x="226.3" y="151.1">H3</text>
<text x="226.8" y="153.9">MountingHole_Pad</text>
<text x="249.1" y="151.1">H4</text>
<text x="249.6" y="153.9">MountingHole_Pad</text>
<text x="175.7" y="160.2">GND</text>
<text x="198.6" y="160.2">GND</text>
<text x="221.4" y="160.2">GND</text>
<text x="244.3" y="160.2">GND</text>
<text x="110.2" y="185.4">File: FPGA_NC&amp;GND.kicad_sch</text>
<text x="18.6" y="187.9">File: FPGA_VCC.kicad_sch</text>
</g>
<text font-size="1.8" fill="#859900" x="221" y="104">U4_USR_KEY</text>
</svg>
